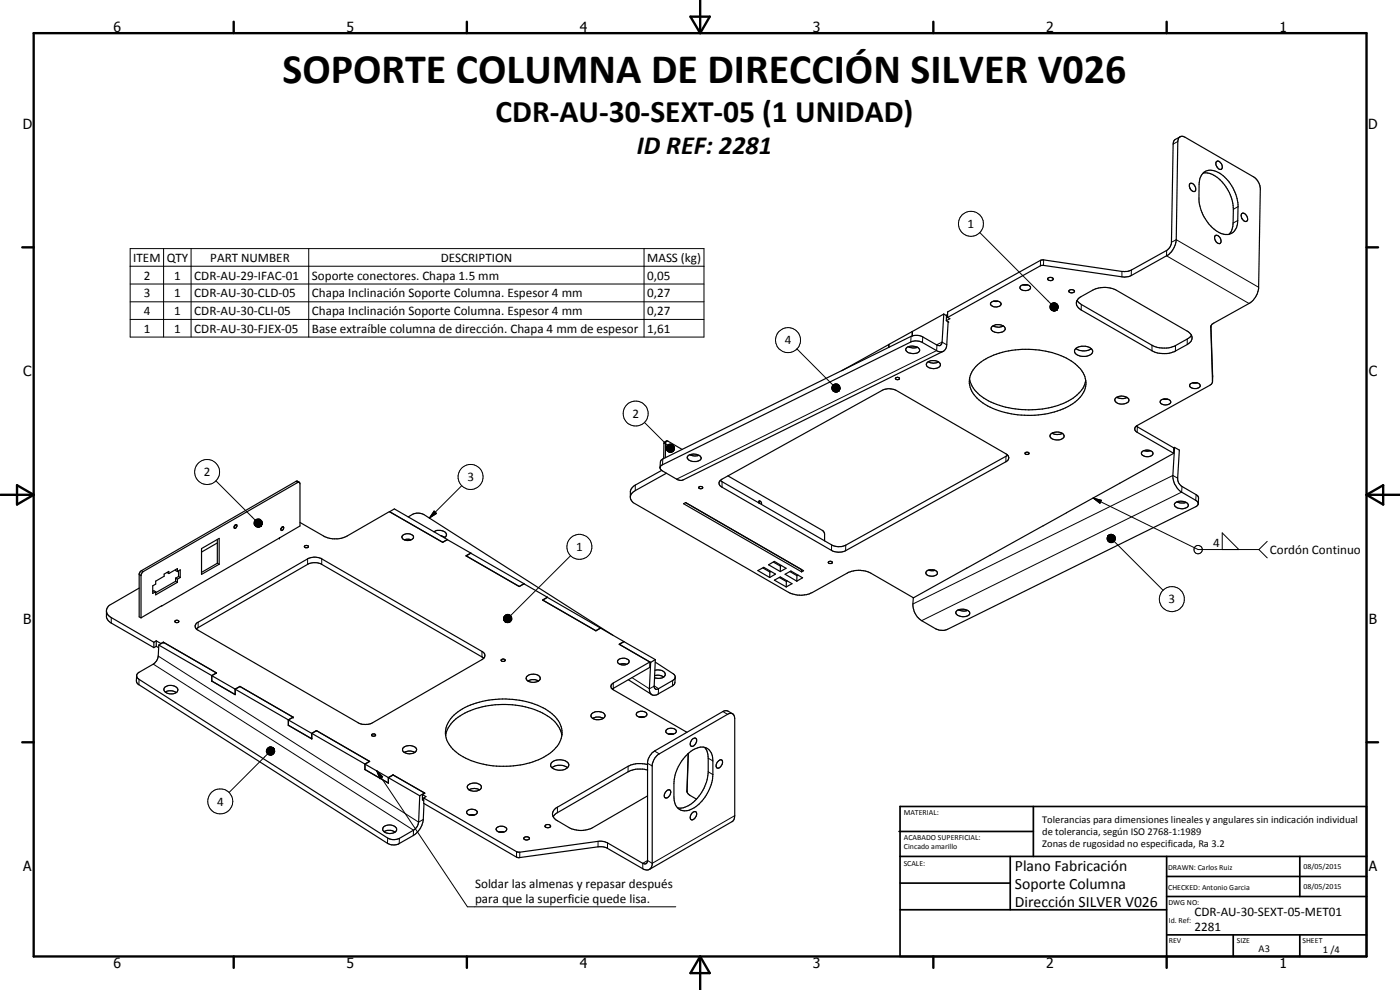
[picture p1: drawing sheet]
<svg xmlns="http://www.w3.org/2000/svg" width="420mm" height="297mm" viewBox="0 0 420 297" stroke-linecap="round" stroke-linejoin="round" font-family="sans-serif">
<g fill="none" stroke="#000" stroke-width=".35">
<path d="M354.1 41.1l-.5 .5-.1 .9-.5 29.4a6.3 6.3 0 0 1-2.9 4.9l-10.6 5.9-2 .4-25.1-3.4-28 15.5M354.1 41.1l-1.6 .9-.4 1.2-.5 29.5a3 3 0 0 1-1.5 2.4l-10.6 5.9a4.7 4.7 0 0 1-2.8 .4l-23.5-3.4-.9 .1-27.9 15.5v1.6M354.1 41.1l.8-.2 .8 .3 20.5 11.8a4.5 4.5 0 0 1 2 3.7l-.5 29.5a6.1 6.1 0 0 1-2.8 4.9l-10.6 5.8-.8 .8 .4 16.7a1.37 1.37 0 0 1-.9 1.3l-22 12.1M357.1 55.1a1.47 1.47 0 0 1 1.5 .7 1.47 1.47 0 0 1 0 1.6 1.64 1.64 0 0 1-1.5-2.3zM357.2 56.6v.1M361 51.9a6.4 6.4 0 0 1 5.7 2.6 12.7 12.7 0 0 1 3.5 8.3l-.2 5.1-.4 1.4-.7 1M361.3 51.7a4.9 4.9 0 0 1 6.2 1.4 12.8 12.8 0 0 1 4 8.9v4.2a3.6 3.6 0 0 1-4.3 4.1 11.8 11.8 0 0 1-7.4-10.9l.3-5.7 .6-1.3zM365.1 49.9l.6 .8 .5 .1a.98 .98 0 0 0 .7-.7 .98 .98 0 0 0-.3-1 .9 .9 0 0 0-.8-.7 .9 .9 0 0 0-.9 .4l.3 1.2M364.7 70.7a1.4 1.4 0 0 1 1.5 .7 1.4 1.4 0 0 1-.2 1.7 1.75 1.75 0 0 1-1.3-2.4zM364.8 72.2v.1M372.7 65.5l.6 .8 .4 .2a.85 .85 0 0 0 .8-.6 .85 .85 0 0 0-.2-.9 1.05 1.05 0 0 0-1.7-.8l.2 1.5M273.8 99.5l-7 3.8v.9"/>
<path d="M273.8 99.5h.1M283.2 94.2l-9.4 5.2v1.4v-1.3M283.2 94.2l-.5 8.5a.98 .98 0 0 1-.4 .9 .98 .98 0 0 1-1.1-.1l-4.3-2.4a4.1 4.1 0 0 0-3.5-.2l-74.5 36.8-.7 .7-.1 1.9M283.2 94.2l.8 .5M284 96.2l.7 .4-.1 .1M284.4 94.4l-.4 .2v1.6M284.4 95.2l.7 .4-1.1 .6M284.6 96.5l-.5 7a1.89 1.89 0 0 1-.9 1.9 1.89 1.89 0 0 1-2.1-.2l-4.3-2.4a3.9 3.9 0 0 0-3.5-.2l-74.5 36.8a.92 .92 0 0 0-.7 .8 .92 .92 0 0 0 .5 .9M297.7 98a2.62 2.62 0 0 1 4 .7 2.54 2.54 0 0 1-4.2 0zM298 97.7a3.4 3.4 0 0 0 3.1 .1M298.2 90.3l1.3 .1M298.3 90.3l-.7 .3a.92 .92 0 0 0 0 1.2 .92 .92 0 0 0 1.1 .3 1.36 1.36 0 0 0 1.7-1.1l-.9-.6"/>
<path d="M298.3 90.3l1.2 .1M306.4 85.7a2.17 2.17 0 0 1 2.9 .4 1.58 1.58 0 0 1-2.4 1 .76 .76 0 0 1-.7-.5 .76 .76 0 0 1 .2-.9zM307 85.5h1.4M314.4 83.6a.94 .94 0 0 1 1.6 .2 .94 .94 0 0 1-1.6-.2zM320.9 87.1a.96 .96 0 0 1 1.5 .4 .94 .94 0 0 1-1.6-.3zM323.2 90.1l1.3 1.3 21.2 12.2a8.3 8.3 0 0 0 6.7 .3l4.2-2.4 1-.9M323.5 89.7l4.5-2.7a7.8 7.8 0 0 1 7.1 .1l21.2 12.3a2.12 2.12 0 0 1 1.5 2 2.12 2.12 0 0 1-1.5 2l-3.5 1.9a7.8 7.8 0 0 1-7.1-.1l-21.2-12.2a2.05 2.05 0 0 1-1-3.3zM363.4 97.8l.5 16.7M266.7 103.4v.8M266.7 103.4h.1M266.7 103.4l-14.1 7.9M268.7 113.5a.65 .65 0 0 1 .7-.3 .65 .65 0 0 1 .5 .5l-.6 .2z"/>
<path d="M272.1 104.4a2.88 2.88 0 0 1 3.9 .5 1.92 1.92 0 0 1-2.8 1.1 1.08 1.08 0 0 1-1.1-.5 1.08 1.08 0 0 1 0-1.1zM272.6 104.1l1.2 .3 1.6-.2M278.3 108.8a2.75 2.75 0 0 1 3.9 .5 2.06 2.06 0 0 1-3 1.1 1.02 1.02 0 0 1-1.1-.5 1.02 1.02 0 0 1 .2-1.1zM278.6 108.5a3.2 3.2 0 0 0 3.1 .1M283.1 105.4l-78 38.6-.9 .1-.8-.2-4.8-2.8M291 113.6a9.2 9.2 0 0 0 5.6 6.7 28.3 28.3 0 0 0 24.1 0 8.9 8.9 0 0 0 5.1-6.1M292.9 110a20.4 20.4 0 0 1 13.8-5.2 23.7 23.7 0 0 1 16.6 4.9 6.4 6.4 0 0 1-.1 10.5 23.4 23.4 0 0 1-16.7 4.3 19.8 19.8 0 0 1-14.2-6.1 6.2 6.2 0 0 1 .6-8.4zM322.7 104.7a3.9 3.9 0 0 1 4.9 0 1.2 1.2 0 0 1 .2 1.3 1.2 1.2 0 0 1-1.1 .7 3.3 3.3 0 0 1-4.2-1.1zM322.9 104.5a4 4 0 0 0 4.6 .1M334.8 119.4a2.82 2.82 0 0 1 4 .5 2.03 2.03 0 0 1-2.7 1.3 1.19 1.19 0 0 1-1.2-.5 1.19 1.19 0 0 1-.1-1.3zM335.1 119.2a3.3 3.3 0 0 0 3.1 .1M349.1 119.8h1.3"/>
<path d="M357.2 115.3a1.84 1.84 0 0 1 3 .6 1.98 1.98 0 0 1-3.2-.1zM358 114.9h1.3M199.9 132.4l-.2 4.9M199.9 132.4h.6l4.3 2.5M200 132.3l-.7 .7-.1 4.6M206.3 136.9a2.8 2.8 0 0 1 4.1 .4 1.33 1.33 0 0 1-1.4 1.2h-1.1a1.46 1.46 0 0 1-1.6-1.6zM207.3 136.4h-.2a3.2 3.2 0 0 0 2.7 .2M302.3 136.5a1.16 1.16 0 0 1 .4 1.2 1.16 1.16 0 0 1-.8 .9l-48.1 26.6a4.7 4.7 0 0 1-4.3-.1l-32.8-18.9a1.18 1.18 0 0 1-.5-2.1M302.3 136.5l-33.3-19.4a4.5 4.5 0 0 0-4.3 0l-48.5 27M302.4 136.5l-48.6 27.1a5 5 0 0 1-4.2-.1l-33.4-19.4M307.7 135.8a.56 .56 0 0 1 .7-.2 .56 .56 0 0 1 .3 .7 .61 .61 0 0 1-.7 .1 .61 .61 0 0 1-.3-.6zM315.2 130.3a2.79 2.79 0 0 1 4.2 .4 1.46 1.46 0 0 1-1.7 1.3 1.84 1.84 0 0 1-2.5-1.4z"/>
<path d="M315.7 130a3.3 3.3 0 0 0 3.1 0M341 127.8l11.2 6.6M341 127.8a1.04 1.04 0 0 0-.4 1.1 1.04 1.04 0 0 0 .7 .8l10.9 6.3M342.6 135.7a2.18 2.18 0 0 1 3.4 .3 1.99 1.99 0 0 1-3.5 .1zM343.3 135.2l.9 .2 1.1-.1M348.3 120.2a2.05 2.05 0 0 1 3.1 .4 1.88 1.88 0 0 1-3.2 .1zM352.2 134.4v1.6M352.2 136l-9.1 5.1M352.5 134.2l-.5 8.5a5.9 5.9 0 0 0 2.6 5l4.2 2.4a.98 .98 0 0 1 .8 .9 .98 .98 0 0 1-.7 1l-74.5 36.8a4.2 4.2 0 0 1-3.6-.1l-4.2-2.5a6.4 6.4 0 0 1-2.5-6.9M352.5 134.2l1.4 .8-.5 8.5a2.75 2.75 0 0 0 1.3 2.5l4.8 2.9 .2 .4-.1 1.8M352.5 134.2l-.3 .2M70.6 157.6l.2-.2a.56 .56 0 0 1 .2 .7 .56 .56 0 0 1-.7 .3z"/>
<path d="M70.6 157.5l-.3 .6M84.6 158.2l.3-.2a.56 .56 0 0 1 .1 .8 .56 .56 0 0 1-.7 .2zM84.6 158.2l-.3 .5M89.8 144.7l-.6-.3h-.4l-46.6 27-.4 .8v12.9l.5 .3M116.9 153.5l-12.7 7.3a7.5 7.5 0 0 1-7.1 0l-7.1-4M116.9 153.5l16 9.2 1.4-.8M116.9 153.5l1.5-.8 15.9 9.2M116.9 153.5l15.9 9.2 1.5-.8M122.5 155.1l1.3-.8a3.7 3.7 0 0 1 3.5 .1l56.5 36.1M130.2 159.6a2.6 2.6 0 0 1 3.8 .8l-.2 .6-.5 .3M198.6 141.1l-7.9 4.4a2.79 2.79 0 0 0-1.5 2l.1 2.2 .8 1.1 46.5 26.9a7.9 7.9 0 0 0 7.1 .1l10.6-5.9a7.7 7.7 0 0 1 7.1 .1l12.7 7.4 16-8.9M200 142l-9.3 5.2-1.2 1-.3 .9"/>
<path d="M205.7 150.8l35.5 20.4-.6 .4M205.8 150.8l-.7 .3 35.5 20.5M209.8 146.1l.6-.1 .5 .2a.55 .55 0 0 1-.6 .4 .55 .55 0 0 1-.5-.5zM218.5 142.8l28.3 16.3 .6 .9 .1 2.3M227.7 150.7v.2M227.7 150.7v-.2a.61 .61 0 0 1 .8 .1 .61 .61 0 0 1 0 .7M227.7 150.7l.3 .3M313.1 157.7l-16 8.9M320.1 153.8l-7.1 4M343.1 141.1l-23 12.7M352.5 151a2.91 2.91 0 0 1 4.1 .5 2.08 2.08 0 0 1-2.8 1 1.19 1.19 0 0 1-1.3-1.5zM353.2 150.6l1.2 .3 1.6-.2"/>
<path d="M41.8 176.4l-9.3 5.5-.5 1.1v2.2l.3 .8 .8 .7 13.1 7.6M45.8 177.5l.4-.3 .5 .3M50.2 171.7l.5 .4M50.7 172.1v-.7l-1.4 .9v.6l-2.6 1.5v.9l-.9 .5v2.3l.9-.6M52.7 170.9v.3l.5 .3M52.7 173.5v.9M52.7 174.4l-6 3.4M52.7 174.4l.5 .3M52.7 173.5l.5 .3M53.2 171.5l.9-.5v2.3M53.2 171.5v-.9l-2.5 1.5M53.2 173.8v.9"/>
<path d="M53.2 174.7l-6.5 3.8v-1M53.6 171.3v1.7M53.6 173l.5 .3M53.6 173l-.9 .5M54.1 173.3l-.9 .5M60.5 164.6l5.3-3.1v7.8l-5.3 3zM65.2 162.9l-4.7 2.8M65.2 161.8v7.2M65.2 169l.6 .3M65.2 169l-4.7 2.7M83.9 161.4l6.1-3.6v-12.6l-.1-.5-.6 .1-46.5 26.8-.5 .9v12.9M83.9 161.3l-41.6 24.1"/>
<path d="M91.5 163.7h.9l.2 .4-.4 .2h-.5l-.4-.2zM120.8 160.7a2.06 2.06 0 0 1 3.3 .5 1.99 1.99 0 0 1-3.5-.1zM121.4 162l.5-.2 1.5 .2M122.5 161.8l.5 .3M132.3 160.7l1.2 .5M134.3 161.9l23 13.2M134.3 161.9h.1M141.3 165.9l-1.4 .9 16 9.2M141.3 165.9v.1M141.3 166l-1.4 .8M157.3 175.2l-1.4 .8M157.3 175.2l7 4"/>
<path d="M157.3 175.1v.1M157.3 175.1l-1.5 .9M164.3 179.2l-1.5 .8 16 9.3 1.4-.8-1.4 .7-15.9-9.2 1.4-.8M164.3 179.2h.1M164.3 179.2l22.9 13.3M227.4 171.2l1.8-1 3.5 2.1-1.7 1zM228.9 170.4l2.1 1.2M230.7 169.5l1.7-1.1 3.5 2.1-1.7 1zM231 171.6v1.7M231.3 171.4l-.3 .2M232.1 168.7l2.1 1.1M232.4 174.1l1.8-1 3.5 2-1.7 1z"/>
<path d="M233.9 173.3l2.1 1.2M234.2 169.8v1.7M234.5 169.7l-.3 .1M235.6 172.3l1.8-1 3.5 2.1-1.8 1zM236 174.5v1.6M236.3 174.3l-.3 .2M237.1 171.5l2.1 1.2M239.2 172.7l-.1 1.7M239.5 172.5l-.3 .2M240.6 170.9v.7M248.7 168.6a.63 .63 0 0 1 .6-.2 .63 .63 0 0 1 .5 .5l-.9 .2-.3-.3zM278.1 171.4a2.33 2.33 0 0 1 3.2 .3 1.6 1.6 0 0 1-2.4 1.1l-.9-.5-.1-.6z"/>
<path d="M278.7 171.1l.8 .1 1.1-.1M297.1 166.6l-7 3.9M32 183.4l.2 .9 .9 .8 13.1 7.6M46.2 192.7v1.6M46.9 192.3l-.7 .4M46.9 192.3l1.4 .8M46.9 193.9l.7 .4M46.9 193.9l-.7 .4M46.9 192.3v1.6M47.7 193.5l45.8 26.5M47.7 193.5l-.2 3.3a3.2 3.2 0 0 1-1.5 2.5l-4.3 2.4a1.13 1.13 0 0 0-.7 1.1 1.13 1.13 0 0 0 .7 1l74.7 47.7a3.8 3.8 0 0 0 3.5 0l4.2-2.4a3.2 3.2 0 0 0 1.5-2.4l.4-7.9M48.3 193.1l.7-.4 16 9.2"/>
<path d="M48.3 193.1h.1M49.1 192.7l-1.4 .8M52.5 186.3a.6 .6 0 0 1 .7-.2 .6 .6 0 0 1 .4 .5 .6 .6 0 0 1-.6 .3 .6 .6 0 0 1-.5-.6zM58.9 188.7l33.4-19.4a4.5 4.5 0 0 1 4.3 0l48.6 28.2M59 187l33.3-19.3a4.5 4.5 0 0 1 4.3 0l48 27.8a1.29 1.29 0 0 1 .9 1.2 1.29 1.29 0 0 1-.9 1.2l-32.8 19a4.8 4.8 0 0 1-4.3 0l-48-27.8a1.24 1.24 0 0 1-.5-2.1zM150.4 197.9a.65 .65 0 0 1 1.1 .3 .62 .62 0 0 1-.6 .3 .62 .62 0 0 1-.5-.6zM185.6 197.9a2.27 2.27 0 0 1 3.2 .5 1.92 1.92 0 0 1-3.3 .6l-.2-.5zM186 199.3l.9-.2 1.2 .2M187.2 192.5l-1.4 .8 9.2 5.3M187.2 192.5h.1M195 198.6l-10.9 6.3a1.08 1.08 0 0 0-.8 1.1 1.08 1.08 0 0 0 .8 1l22.1 12.8M195 198.6v1.6l-11.2 6.6"/>
<path d="M195.3 198.8l-.4 7.9a1.58 1.58 0 0 0 .7 1.8 1.58 1.58 0 0 0 2-.3l4.5-2.6 .4-.6 .1-1.8M196.7 197.9l-.4 8a.78 .78 0 0 0 .4 .9 .78 .78 0 0 0 .9-.2l4.3-2.4a1.11 1.11 0 0 0 .7-1.1 1.11 1.11 0 0 0-.7-1l-5.2-3.4M196.7 197.9l-9.4-5.4-1.4 .8 9.4 5.5M196.7 197.9l-1.4 .9M287.1 183.3a2.78 2.78 0 0 1 3.9 .6 2.16 2.16 0 0 1-3.1 .9 .96 .96 0 0 1-.9-.5 .96 .96 0 0 1 .1-1zM287.6 183l.3 .1a3.6 3.6 0 0 0 2.5 0M41 202.7l-.1 1.6 .5 1 74.9 47.7a3.8 3.8 0 0 0 3.5 .1l4.2-2.4a6.4 6.4 0 0 0 3-4.8l.2-4.8M49.4 206.3a2.48 2.48 0 0 1 4 .7 2.31 2.31 0 0 1-3.7 .7l-.5-.6zM49.6 207.6a3 3 0 0 1 3.3 .2M63.5 204.3l7.1 4.1M63.5 204.3h.1M63.6 204.3l7 4.1"/>
<path d="M65 201.9l-1.4 .8-.1 1.6M65 201.9h.1M70.6 208.4h.1M72 206l16 9.2M72 206l-1.4 .8v1.6M86.5 217.6l7.1 4.1-.1-1.7M86.5 217.6h.1M88 215.2l-1.4 .8v1.6l6.9 4.1M88 215.2l-1.5 .8v1.6M94.9 219.2l16 9.3-1.4 .8M94.9 219.2l-1.4 .8M94.9 219.2h.1"/>
<path d="M135.8 215.1a22.2 22.2 0 0 1 17.1-5.3 21 21 0 0 1 13.8 5.4 6.6 6.6 0 0 1-.9 10.2 23.8 23.8 0 0 1-17.8 4.4 19.4 19.4 0 0 1-12.6-5.6 6.4 6.4 0 0 1 .4-9.1zM158.1 202.9a2.83 2.83 0 0 1 4 .3 1.25 1.25 0 0 1-1.5 1.5 2.14 2.14 0 0 1-2.7-1.1zM158.4 204.3a3.1 3.1 0 0 1 3.2 0M177.6 214.2a2.67 2.67 0 0 1 4 .5 2.26 2.26 0 0 1-3.2 1.1l-.6-.3a.83 .83 0 0 1-.2-1.3zM177.9 215.6a3.1 3.1 0 0 1 3.1 0M188.6 204l7 4.4M191.2 213.8a1.8 1.8 0 0 1 2.9 .6 1.84 1.84 0 0 1-3.1-.1zM191.8 215.1h1.5M196.5 202.7a3.1 3.1 0 0 1 2.7 .4M196.5 201.1a2.51 2.51 0 0 1 3.2 1.2 2.1 2.1 0 0 1-2.9 1.2l-.4-.2M200.1 218.9a1.75 1.75 0 0 1 2.9 .6 1.83 1.83 0 0 1-3.2-.1zM219.9 214.2l-1.7-.9-1 .1-20.8 11.9a4.9 4.9 0 0 0-2.1 3.4v29.5a.89 .89 0 0 1-.4 .9 .89 .89 0 0 1-1-.1l-10.6-6.1-1.7-.5-24.6 3.3-.8-.1-28-16.2"/>
<path d="M219.9 214.2h-1.3l-20.7 12a4.5 4.5 0 0 0-2.2 3.3v29.9a1.69 1.69 0 0 1-1 1.5 1.69 1.69 0 0 1-1.8-.3l-10.9-6.2-1.4-.4-25.2 3.3-28.2-16.3v-1.6M219.9 214.2l.3 .3 .3 1.1v29.1l-.3 1.3-.5 .5-24.8 14.4M93.5 221.7h.1M93.6 220l32.4 18.8M93.6 220l1.4-.8 15.9 9.2M109.5 230.9l7.1 4M109.5 230.9h.1M109.5 230.9l7 4M110.9 228.4l-1.4 .8v1.7M110.9 228.4v.1M111.6 220.4l.2-.2 .9 .2a.55 .55 0 0 1-.6 .5 .55 .55 0 0 1-.5-.5zM116.6 234.9h-.1"/>
<path d="M116.6 234.9v-1.6l1.4-.8 9.4 5.4M117.9 232.5l-1.4 .8v1.6M117.9 232.5l9.6 5.5-.7 .4M117.9 232.5h.1M121 224.4a2.64 2.64 0 0 1 4 .5 2.46 2.46 0 0 1-3.7 .8l-.5-.5zM121.3 225.8l.3-.2a3.2 3.2 0 0 1 2.9 .2M126.8 238.4l1 .6-.6 .4M126.8 238.4v1.6l.4 .2M127.4 237.9l-1.4 .9M127.4 237.9v.1M133.8 220.6a10.1 10.1 0 0 1 6.5-7 26.8 26.8 0 0 1 24.7 1.6 8.7 8.7 0 0 1 3.6 5.4M140.4 235.6a2.67 2.67 0 0 1 4.1 .5 2.18 2.18 0 0 1-2.9 1.2 1.11 1.11 0 0 1-1.1-.5 1.11 1.11 0 0 1-.1-1.2z"/>
<path d="M140.7 237a3.4 3.4 0 0 1 3.2 0M165.6 228.8a3.7 3.7 0 0 1 5.1 .5 1.99 1.99 0 0 1-2.4 1.8 2.75 2.75 0 0 1-3-1.4zM165.6 230.3a4.1 4.1 0 0 1 4.7 0M194.3 229.4a7.9 7.9 0 0 0-5.8 .5l-21.2 12.3a2.13 2.13 0 0 0-1.5 2 2.13 2.13 0 0 0 1.5 2.1l3.5 2a7.8 7.8 0 0 0 7.1 0l16.4-9.5M194.3 231.1a7.6 7.6 0 0 0-5.8 .5l-21.5 12.4-1 1M199.8 237.5l.4-.3a.78 .78 0 0 1 1.1 .1 .78 .78 0 0 1-.2 1.1 1.05 1.05 0 0 1-1.7 .8v-.9zM200.6 220.3h1.5M205.9 226.7a5.9 5.9 0 0 1 6.1-2.3 3.9 3.9 0 0 1 1.9 3.9v4.1a12.2 12.2 0 0 1-7.5 10.8 3.5 3.5 0 0 1-4.1-4.1 16 16 0 0 1 1-8.4l1.3-2.4zM206.5 226.1l-.3 11.5 .8 1 2 1.2M206.6 226.1l-.4 11.6M207.6 222a.8 .8 0 0 1 .7-.6 .8 .8 0 0 1 .8 .5 1.59 1.59 0 0 1-1.8 1.9l-.1-.2a1.57 1.57 0 0 1 .4-1.6zM211.5 224.2l.6 1 .4 1.3a25.5 25.5 0 0 1-.2 6.8 13.2 13.2 0 0 1-5.3 8.2 4.6 4.6 0 0 1-3.6 .9"/>
<path d="M215.4 228.5a.73 .73 0 0 1 .8-.6 .73 .73 0 0 1 .7 .7 1.43 1.43 0 0 1-1.8 1.7 1.49 1.49 0 0 1 .3-1.8zM115.1 248.2a2.66 2.66 0 0 1 3.9 .5 1.91 1.91 0 0 1-2.7 1.3 1.25 1.25 0 0 1-1.2-1.8zM115.3 249.6a2.98 2.98 0 0 1 3.3 .1M140.2 243.4a2.04 2.04 0 0 1 3 .2 1.81 1.81 0 0 1-3.2 .1zM140.9 244.5h1.5M149 248.5a2.04 2.04 0 0 1 3.1 .3 1.79 1.79 0 0 1-1.6 1 1.79 1.79 0 0 1-1.6-1zM149.7 249.6h1.5M157.2 251.4a.94 .94 0 0 1 1.7 .3 .94 .94 0 0 1-1.7-.3zM163.6 247.6a.87 .87 0 0 1 1-.3 .87 .87 0 0 1 .6 .7 .93 .93 0 0 1-1.6-.2zM207.6 244.1a.8 .8 0 0 1 .7-.6 .8 .8 0 0 1 .8 .5 1.77 1.77 0 0 1-1.6 2l-.4-.7z"/>
</g>
<g fill="none" stroke="#000" stroke-width=".3">
<path d="M353.5 42.5l-1.4 .7M39.1 74.6h172.2v26.5h-172.2zM39.1 79.9h172.2M49.1 74.6v26.5M57.4 74.6v26.5M92.7 74.6v26.5M193.3 74.6v26.5M294 69.8l21.4 21.4M312.3 78.1l-.1 1.7M313.2 78v1.6M350.1 75.1v1.7l24.8 14.3M351.6 72.7l1.4-.8 24.7 14.3"/>
<path d="M371.5 66.2l-1.4 .7M371.5 62l-1.3 .8M39.1 85.2h172.2M39.1 90.6h172.2M39.1 95.8h172.2M315.1 92l2.1 1-2.1-.7zM315.1 91.8l2.1 1.2-2.1-1zM315.1 92.3l2.1 .7-2-.4zM315.2 92.6l2 .4-1.9-.2zM315.2 91.5l2 1.5-2.1-1.2zM315.3 92.8l1.9 .2h-1.7zM315.4 91.3l1.8 1.7-2-1.5z"/>
<path d="M315.5 93h1.7l-1.5 .2zM315.5 91.1l.3-.1 1.4 2zM315.5 91.1l1.7 1.9-1.8-1.7zM315.7 93.2l1.5-.2zM315.8 91l.2-.2 1.2 2.2zM316 93.3l1.2-.3zM316 90.8h.3l.9 2.2zM316.2 93.3l1-.3zM316.3 90.8h.3l.6 2.2zM316.5 93.3l.7-.3zM316.6 90.8l.2 .1 .4 2.1zM316.8 93.3l.4-.3z"/>
<path d="M316.8 90.9l.3 .2 .1 1.9zM317.1 91.1l.2 .1-.1 1.8zM317.2 93l-.2 .1zM317.3 91.2l-.1 1.8zM317.4 91.4l.1 .3-.3 1.3zM317.5 92.5l-.3 .5zM317.5 91.7l-.3 1.3zM317.6 92.2l-.4 .8zM317.6 92l-.4 1zM324.5 91.4v1.6M336.7 81.4v1.7M339.5 81v1.7"/>
<path d="M363.4 98.1v.1M239.2 104.7l10.8 10.8M249.6 116.1l2.1 1.2-2.1-.9zM249.6 116.4l2.1 .9-2.1-.7zM249.6 116.6l2.1 .7-2-.4zM249.7 116.9l2 .4-1.9-.2zM249.8 115.9l1.9 1.4-2.1-1.2zM249.8 117.1l1.9 .2h-1.7zM249.9 115.6l.2-.2 1.6 1.9zM249.9 115.6l1.8 1.7-1.9-1.4zM250 117.3h1.7zM250.1 115.4l.2-.1 1.4 2z"/>
<path d="M250.3 117.5l1.4-.2-1.2 .3zM250.3 115.3l.3-.1 1.1 2.1zM250.5 117.6l1.2-.3zM250.6 115.2l.2-.1 .9 2.2zM250.8 117.6l.9-.3zM250.8 115.1l.3 .1 .6 2.1zM251 117.6l.7-.3zM251.1 115.2h.3l.3 2.1zM251.3 117.6l.4-.3zM251.4 115.2l.2 .2 .1 1.9zM251.5 117.5l.2-.2zM251.6 115.4l.2 .2-.1 1.7z"/>
<path d="M251.8 115.6l.2 .2-.3 1.5zM252 115.8l-.3 1.5zM252 116.8l-.3 .5zM252 116l.1 .3-.4 1zM252.1 116.6l-.4 .7zM252.1 116.3l-.4 1zM273.4 100.9l-.1 1.7M276.9 101.1l-.1 1.7M281.1 103.5l1.6-.8 1.4 .8M281.2 103.5l-.1 1.7-78 38.6M345.7 103.6v1.6M352.8 103.7v1.6"/>
<path d="M356.3 101.7v1.7M363.9 112.8v1.6M193.4 126.7l6.9 6.9M198.9 137.7l-.1 1.7M199.8 132.8l-.5 .3M199.9 134.2l2.1 1.2-2.1-1zM199.9 134.4l2.1 1-2.1-.7zM199.9 134.7l2.1 .7-2-.4zM200 135l2 .4-1.9-.2zM200.1 133.9l1.9 1.5-2.1-1.2zM200.1 135.2l1.9 .2h-1.7zM200.2 133.7l1.8 1.7-1.9-1.5z"/>
<path d="M200.3 135.4h1.7l-1.4 .2zM200.4 133.5l.2-.2 1.4 2.1zM200.4 133.5l1.6 1.9-1.8-1.7zM200.6 135.6l1.4-.2-1.2 .3zM200.6 133.3h.3l1.1 2.1zM200.8 135.7l1.2-.3zM200.9 133.3l.2-.1 .9 2.2zM201.1 135.7l.9-.3zM201.1 133.2h.3l.6 2.2zM201.3 135.7l.7-.3zM201.4 133.2l.2 .1 .4 2.1zM201.6 135.6l.4-.2z"/>
<path d="M201.6 133.3l.3 .2 .1 1.9zM201.8 135.5l.2-.1zM201.9 133.5l.2 .1-.1 1.8zM202.1 133.6l.2 .3-.3 1.5zM202.3 133.9l-.3 1.5zM202.3 134.9l-.3 .5zM202.3 134.1l-.3 1.3zM202.4 134.6l-.4 .8zM202.4 134.4l-.4 1zM301.9 136.9v1.7M341.3 128.1v1.6M64.8 144.3l11.8 11.8"/>
<path d="M76.2 156.9l2.1 .9-2.1-.6zM76.2 157.2l2.1 .6-2-.4zM76.3 156.6l2 1.2-2.1-.9zM76.3 157.4l2 .4-1.8-.2zM76.4 156.4l1.9 1.4-2-1.2zM76.5 156.2l.2-.2 1.6 1.8zM76.5 156.2l1.8 1.6-1.9-1.4zM76.5 157.6l1.8 .2-1.6 .1zM76.7 157.9l1.6-.1-1.4 .2zM76.7 156l.2-.2 1.4 2zM76.9 158l1.4-.2zM76.9 155.8l.3-.1 1.1 2.1z"/>
<path d="M77.1 158.1l1.2-.3zM77.2 155.7h.2l.9 2.1zM77.4 158.2l.9-.4zM77.4 155.7h.3l.6 2.1zM77.6 158.2l.7-.4zM77.7 155.7l.3 .1 .3 2zM77.9 158.1l.4-.3zM78 155.8l.2 .1 .1 1.9zM78.1 158l.2-.2zM78.2 155.9l.2 .2-.1 1.7zM78.4 156.1l.2 .2-.3 1.5zM78.6 156.3l.1 .3-.4 1.2z"/>
<path d="M78.6 157.4l-.3 .4zM78.7 157.1l-.4 .7zM78.7 156.6l-.4 1.2zM78.7 156.8l-.4 1zM88.8 144.4l.5 .4M130.3 153.3l.7 .8-2.1 1.3zM138.6 145.7l-9.7 9.7M190.7 145.5v1.7M216.7 144.5v1.7M328.1 149.4l2.4 .7-.4 .9zM328.1 149.4l31.5 15.5h18.2M353.4 143.5l-1.4-.8-78 38.5"/>
<path d="M354.7 146l-.1 1.7-78 38.5M359 148.4l-.2 1.7M41.8 172.4l.5 .3M42.5 171.2l.5 .3M92.3 167.7v1.6M96.6 167.7v1.6M171.2 166.8l-18 17.9M249.6 163.5l-.1 1.6M253.8 163.6v1.6M332.4 160.9l.2-.2-.3 .5zM332.6 160.7l-.3 .7zM332.6 160.7l-.3 1z"/>
<path d="M332.6 160.7l-.3 1.3zM332.6 160.7l-.2 1.5-.1-.2zM332.6 160.7v1.7zM332.6 160.7l.2 1.9-.2-.2zM332.6 160.7l.4 2-.2-.1zM332.6 160.7l.7 2.1-.3-.1zM332.6 160.7l.9 2.1h-.2zM332.6 160.7l1.2 2.1h-.3zM332.6 160.7l1.5 2-.3 .1zM332.6 160.7l1.7 1.9-.2 .1zM332.6 160.7l1.9 1.6-.2 .3zM332.6 160.7l2 1.4-.1 .2z"/>
<path d="M332.6 160.7l2.1 1.2-.1 .2zM332.6 160.7l2.2 .9-.1 .3zM332.6 160.7l2.1 .6 .1 .3zM332.6 160.7l2.1 .4v.2zM332.6 160.7l1.9 .1 .2 .3zM332.6 160.7h1.7l.2 .1zM332.6 160.7l1.5-.2 .2 .2zM332.6 160.7l1.5-.2zM332.6 160.7l1.3-.3zM332.6 160.7l1-.4zM332.6 160.7l.7-.4zM332.6 160.7l.2-.2z"/>
<path d="M332.8 160.5l.3-.1-.5 .3zM334.4 162.5l14.7 14.6M366.8 164.9v-5l5 5M377.8 164.9l2.5 2.5M380.3 162.4l-2.5 2.5M33.4 185.3v1.6M46 199.3l78.1 49.8-.1 1.6M47.5 196.8l78.1 49.9 1.4-.8M59.5 186.7v1.6M144.6 195.5v1.6M151.1 185.5l.4 1zM151.2 185.2l.3 1.3z"/>
<path d="M151.2 185.8l.3 .7zM151.2 186l.3 .5zM151.3 185l.2-.2v1.7zM151.3 185l.2 1.5-.3-1.3zM151.3 186.3l.2 .2zM151.5 186.5l.5 .3zM151.5 186.5l.7 .3zM151.5 186.5l1 .3zM151.5 186.5l1.2 .3zM151.5 186.5l1.5 .2zM151.5 186.5h1.7l-.2 .2zM151.5 186.5l1.9-.2-.2 .2z"/>
<path d="M151.5 186.5l2-.4-.1 .2zM151.5 186.5l2.1-.7-.1 .3zM151.5 186.5l2.1-1v.3zM151.5 186.5l2.1-1.2v.2zM151.5 186.5l2-1.5 .1 .3zM151.5 186.5l1.9-1.7 .1 .2zM151.7 184.6l.2-.2-.4 2.1zM151.7 184.6l-.2 1.9v-1.7zM151.9 184.4h.2l-.6 2.1zM152.1 184.4l.3-.1-.9 2.2zM152.4 184.3l.3 .1-1.2 2.1zM152.7 184.4h.2l-1.4 2.1z"/>
<path d="M152.9 184.4l.3 .2-1.7 1.9zM153.2 184.6l.2 .2-1.9 1.7zM41.7 203.8v1.6M184.1 204.9v1.6M189.7 203.3l5.2 3.4 1.4-.8M196.3 205.8l1.3 .8v1.6M201.9 204.2l-.1 1.6M216.9 213.5l1.4 .8M79.9 225.4l2.2-.9-2.1 1.2zM80 225.1l2.1-.6-2.2 .9zM80 225.7l2.1-1.2-2 1.4zM80 224.9l2.1-.4-2.1 .6z"/>
<path d="M80.1 225.9l2-1.4-1.9 1.6zM80.2 224.7l1.9-.2-2.1 .4zM80.2 226.1l1.9-1.6-1.7 1.9zM80.3 226.2l-11.6 11.6M80.3 224.5l.2-.2 1.6 .2zM80.3 224.5h1.8l-1.9 .2zM80.5 224.3l.3-.1 1.3 .3zM80.8 224.2l1.3 .3zM81.1 224.1l1 .4zM81.4 224.2l.7 .3zM81.6 224.2l.5 .3zM82.1 224.5l-1.5 2-.2-.1z"/>
<path d="M82.1 224.5l-1.2 2.1-.3-.1zM82.1 224.5l-1 2.1h-.2zM82.1 224.5l-.7 2.1h-.3zM82.1 224.5l-.4 2-.3 .1zM82.1 224.5l-.2 1.9-.2 .1zM82.1 224.5v1.7l-.2 .2zM82.1 224.5v1.7zM82.1 224.5l.3 1.2-.2 .3zM82.1 224.5l.3 1.2zM82.1 224.5l.4 1zM82.1 224.5l.3 .7zM82.1 224.5l.3 .4z"/>
<path d="M82.1 224.5l.1 .2zM113.1 231.3l1.7 1.8-.8 .5zM113.1 231.3l27.2 40.8h62.5M188.5 229.9v1.7M194.3 229l1.4 .8M196.4 225.3l1.5 .9M206.2 237.4h.1M212.5 231.6l1.4 .8M212.5 227.5l1.4 .8M116.4 251.5l-.1 1.5M119.9 251.5l-.1 1.6M155 255.5v1.7"/>
<path d="M156 255.7v1.6M167.3 242.2v1.6M179.5 252.4v1.7M182.3 252.9v1.7M220.5 244.7l-24.8 14.3-1.4-.8-1.4 .8v1.6"/>
<circle cx="291.4" cy="67.1" r="3.8"/>
<circle cx="236.5" cy="102.1" r="3.7"/>
<circle cx="190.8" cy="124.1" r="3.8"/>
<circle cx="62.1" cy="141.6" r="3.7"/>
<circle cx="141.2" cy="143.1" r="3.7"/>
<circle cx="173.9" cy="164.1" r="3.8"/>
<circle cx="351.7" cy="179.8" r="3.8"/>
<circle cx="359.6" cy="164.9" r="1.27"/>
<circle cx="66.1" cy="240.5" r="3.7"/>
</g>
<g fill="#000">
<circle cx="83.9" cy="161.4" r=".18"/>
<circle cx="240.6" cy="170.9" r=".18"/>
<circle cx="49" cy="192.7" r=".18"/>
<circle cx="88" cy="215.2" r=".18"/>
</g>
<g fill="none" stroke="#000" stroke-width=".71">
<path d="M10.1 9.9h400v277.1h-400zM70.1 6.5v3.4M140.1 6.5v3.4M207.2 5h5.8l-2.9 4.9zM210.1 0v9.9M280.1 6.5v3.4M350.1 6.5v3.4M6.7 74.2h3.4M410.1 74.2h3.5M.1 148.5h10M5.1 145.6l5 2.9-5 2.9zM410.1 148.5h10"/>
<path d="M410.1 148.5l5-2.9v5.8zM6.7 222.7h3.4M410.1 222.7h3.5M70.1 287v3.4M140.1 287v3.4M210.1 287v10M210.1 287l2.9 5h-5.8zM280.1 287v3.4M350.1 287v3.4"/>
</g>
<g fill="none" stroke="#000" stroke-width=".51">
<path d="M269.8 249.5h40.3M270.1 242h140v45h-140zM270.1 257h140M303.2 257v16M310.1 242v15M350.1 257v30M390.1 257v12M270.1 265h33.1M270.1 273h80M350.1 269h60M350.1 263h60M350.1 280.5h60"/>
<path d="M370.1 280.5v6.5M390.1 280.5v6.5"/>
</g>
<g fill="#000">
<path d="M317.5 92.5l-.3 .5zM317.6 92.2l-.4 .8zM317.6 92l-.4 1zM317.5 91.7l-.3 1.3zM317.4 91.4l.1 .3-.3 1.3zM317.3 91.2l-.1 1.8zM317.1 91.1l.2 .1-.1 1.8zM316.6 90.8l.2 .1 .4 2.1zM316.3 90.8h.3l.6 2.2zM316 90.8h.3l.9 2.2zM315.8 91l.2-.2 1.2 2.2zM315.5 91.1l.3-.1 1.4 2z"/>
<path d="M315.5 91.1l1.7 1.9-1.8-1.7zM315.4 91.3l1.8 1.7-2-1.5zM315.2 91.5l2 1.5-2.1-1.2zM315.1 91.8l2.1 1.2-2.1-1zM315.1 92l2.1 1-2.1-.7zM315.1 92.3l2.1 .7-2-.4zM315.3 92.8l1.9 .2h-1.7zM315.5 93h1.7l-1.5 .2zM315.7 93.2l1.5-.2zM316 93.3l1.2-.3zM316.2 93.3l1-.3zM316.5 93.3l.7-.3z"/>
<path d="M316.8 93.3l.4-.3zM317.2 93l-.2 .1zM252 116.8l-.3 .5zM252.1 116.6l-.4 .7zM252.1 116.3l-.4 1zM252 116l.1 .3-.4 1zM252 115.8l-.3 1.5zM251.8 115.6l.2 .2-.3 1.5zM251.6 115.4l.2 .2-.1 1.7zM251.1 115.2h.3l.3 2.1zM250.8 115.1l.3 .1 .6 2.1zM250.6 115.2l.2-.1 .9 2.2z"/>
<path d="M250.3 115.3l.3-.1 1.1 2.1zM250.1 115.4l.2-.1 1.4 2zM249.9 115.6l.2-.2 1.6 1.9zM249.9 115.6l1.8 1.7-1.9-1.4zM249.8 115.9l1.9 1.4-2.1-1.2zM249.6 116.1l2.1 1.2-2.1-.9zM249.6 116.4l2.1 .9-2.1-.7zM249.6 116.6l2.1 .7-2-.4zM249.8 117.1l1.9 .2h-1.7zM250 117.3h1.7zM250.3 117.5l1.4-.2-1.2 .3zM250.5 117.6l1.2-.3z"/>
<path d="M250.8 117.6l.9-.3zM251 117.6l.7-.3zM251.3 117.6l.4-.3zM251.5 117.5l.2-.2zM202.3 134.9l-.3 .5zM202.4 134.6l-.4 .8zM202.4 134.4l-.4 1zM202.3 134.1l-.3 1.3zM202.3 133.9l-.3 1.5zM202.1 133.6l.2 .3-.3 1.5zM201.9 133.5l.2 .1-.1 1.8zM201.4 133.2l.2 .1 .4 2.1z"/>
<path d="M201.1 133.2h.3l.6 2.2zM200.9 133.3l.2-.1 .9 2.2zM200.6 133.3h.3l1.1 2.1zM200.4 133.5l.2-.2 1.4 2.1zM200.4 133.5l1.6 1.9-1.8-1.7zM200.2 133.7l1.8 1.7-1.9-1.5zM200.1 133.9l1.9 1.5-2.1-1.2zM199.9 134.2l2.1 1.2-2.1-1zM199.9 134.4l2.1 1-2.1-.7zM199.9 134.7l2.1 .7-2-.4zM200.1 135.2l1.9 .2h-1.7zM200.3 135.4h1.7l-1.4 .2z"/>
<path d="M200.6 135.6l1.4-.2-1.2 .3zM200.8 135.7l1.2-.3zM201.1 135.7l.9-.3zM201.3 135.7l.7-.3zM201.6 135.6l.4-.2zM201.8 135.5l.2-.1zM78.6 157.4l-.3 .4zM78.7 157.1l-.4 .7zM78.7 156.8l-.4 1zM78.7 156.6l-.4 1.2zM78.6 156.3l.1 .3-.4 1.2zM78.4 156.1l.2 .2-.3 1.5z"/>
<path d="M78.2 155.9l.2 .2-.1 1.7zM77.7 155.7l.3 .1 .3 2zM77.4 155.7h.3l.6 2.1zM77.2 155.7h.2l.9 2.1zM76.9 155.8l.3-.1 1.1 2.1zM76.7 156l.2-.2 1.4 2zM76.5 156.2l.2-.2 1.6 1.8zM76.5 156.2l1.8 1.6-1.9-1.4zM76.4 156.4l1.9 1.4-2-1.2zM76.3 156.6l2 1.2-2.1-.9zM76.2 156.9l2.1 .9-2.1-.6zM76.2 157.2l2.1 .6-2-.4z"/>
<path d="M76.5 157.6l1.8 .2-1.6 .1zM76.7 157.9l1.6-.1-1.4 .2zM76.9 158l1.4-.2zM77.1 158.1l1.2-.3zM77.4 158.2l.9-.4zM77.6 158.2l.7-.4zM77.9 158.1l.4-.3zM78.1 158l.2-.2zM130.3 153.3l.7 .8-2.1 1.3zM328.1 149.4l2.4 .7-.4 .9zM332.4 160.9l.2-.2-.3 .5zM332.6 160.7l-.3 .7z"/>
<path d="M332.6 160.7l-.3 1zM332.6 160.7l-.3 1.3zM332.6 160.7l-.2 1.5-.1-.2zM332.6 160.7v1.7zM332.6 160.7l.2 1.9-.2-.2zM332.6 160.7l.7 2.1-.3-.1zM332.6 160.7l.9 2.1h-.2zM332.6 160.7l1.2 2.1h-.3zM332.6 160.7l1.5 2-.3 .1zM332.6 160.7l1.7 1.9-.2 .1zM332.6 160.7l1.9 1.6-.2 .3zM332.6 160.7l2 1.4-.1 .2z"/>
<path d="M332.6 160.7l2.1 1.2-.1 .2zM332.6 160.7l2.2 .9-.1 .3zM332.6 160.7l2.1 .6 .1 .3zM332.6 160.7l2.1 .4v.2zM332.6 160.7h1.7l.2 .1zM332.6 160.7l1.5-.2 .2 .2zM332.6 160.7l1.5-.2zM332.6 160.7l1.3-.3zM332.6 160.7l1-.4zM332.6 160.7l.7-.4zM332.8 160.5l.3-.1-.5 .3zM332.6 160.7l.2-.2z"/>
<path d="M151.5 186.5l.5 .3zM151.5 186.5l.7 .3zM151.5 186.5l1 .3zM151.5 186.5l1.2 .3zM151.5 186.5l1.5 .2zM151.5 186.5h1.7l-.2 .2zM151.5 186.5l1.9-.2-.2 .2zM151.5 186.5l2.1-.7-.1 .3zM151.5 186.5l2.1-1v.3zM151.5 186.5l2.1-1.2v.2zM151.5 186.5l2-1.5 .1 .3zM151.5 186.5l1.9-1.7 .1 .2z"/>
<path d="M153.2 184.6l.2 .2-1.9 1.7zM152.9 184.4l.3 .2-1.7 1.9zM152.7 184.4h.2l-1.4 2.1zM152.4 184.3l.3 .1-1.2 2.1zM152.1 184.4l.3-.1-.9 2.2zM151.9 184.4h.2l-.6 2.1zM151.7 184.6l-.2 1.9v-1.7zM151.3 185l.2-.2v1.7zM151.3 185l.2 1.5-.3-1.3zM151.2 185.2l.3 1.3zM151.1 185.5l.4 1zM151.2 185.8l.3 .7z"/>
<path d="M151.2 186l.3 .5zM151.3 186.3l.2 .2zM81.6 224.2l.5 .3zM81.4 224.2l.7 .3zM81.1 224.1l1 .4zM80.8 224.2l1.3 .3zM80.5 224.3l.3-.1 1.3 .3zM80.3 224.5l.2-.2 1.6 .2zM80.3 224.5h1.8l-1.9 .2zM80 224.9l2.1-.4-2.1 .6zM80 225.1l2.1-.6-2.2 .9zM79.9 225.4l2.2-.9-2.1 1.2z"/>
<path d="M80 225.7l2.1-1.2-2 1.4zM80.1 225.9l2-1.4-1.9 1.6zM80.2 226.1l1.9-1.6-1.7 1.9zM82.1 224.5l-1.5 2-.2-.1zM82.1 224.5l-1.2 2.1-.3-.1zM82.1 224.5l-1 2.1h-.2zM82.1 224.5l-.7 2.1h-.3zM82.1 224.5l-.4 2-.3 .1zM82.1 224.5v1.7l-.2 .2zM82.1 224.5v1.7zM82.1 224.5l.3 1.2-.2 .3zM82.1 224.5l.3 1.2z"/>
<path d="M82.1 224.5l.4 1zM82.1 224.5l.3 .7zM82.1 224.5l.3 .4zM82.1 224.5l.1 .2zM113.1 231.3l1.7 1.8-.8 .5z"/>
</g>
<path d="M315.2 92.8h2M317 90.9v2.1M249.7 117.1h2M251.6 115.2v2.1M76.3 157.6h2M78.2 155.8v2M332.6 160.9h2.1M332.8 160.7v2M151.5 186.3h2M151.7 184.4v2.1M81.9 224.5v2" fill="none" stroke="#000" stroke-width=".38"/>
<path d="M200 135.2h2M201.8 133.3v2.1M80 224.7h2.1" fill="none" stroke="#000" stroke-width=".42"/>
<text font-size="12.6" x="84.8" y="24.8">SOPORTE COLUMNA DE DIRECCIÓN SILVER V026</text>
<text font-size="9.4" x="148.7" y="36.6">CDR-AU-30-SEXT-05 (1 UNIDAD)</text>
<text font-size="7.9" x="191.1" y="46.1">ID REF: 2281</text>
<g font-size="4.7">
<text x="304.6" y="261.2">Plano Fabricación</text>
<text x="304.6" y="266.6">Soporte Columna</text>
<text x="304.6" y="272">Dirección SILVER V026</text>
</g>
<g font-size="4.2">
<text x="34" y="9.6">6</text>
<text x="104" y="9.6">5</text>
<text x="174" y="9.6">4</text>
<text x="244" y="9.6">3</text>
<text x="314" y="9.6">2</text>
<text x="384" y="9.6">1</text>
<text x="6.8" y="38.7">D</text>
<text x="410.6" y="38.7">D</text>
<text x="7" y="112.9">C</text>
<text x="410.8" y="112.9">C</text>
<text x="7" y="187.1">B</text>
<text x="410.8" y="187.1">B</text>
<text x="7" y="261.4">A</text>
<text x="410.8" y="261.4">A</text>
<text x="34" y="290.4">6</text>
<text x="104" y="290.4">5</text>
<text x="174" y="290.4">4</text>
<text x="244" y="290.4">3</text>
<text x="314" y="290.4">2</text>
<text x="384" y="290.4">1</text>
</g>
<g font-size="3.9">
<text x="290.4" y="68.4">1</text>
<text x="40" y="78.5">ITEM</text>
<text x="43.1" y="83.9">2</text>
<text x="50" y="78.5">QTY</text>
<text x="52.3" y="83.9">1</text>
<text x="58.3" y="83.9">CDR-AU-29-IFAC-01</text>
<text x="63.1" y="78.5">PART NUMBER</text>
<text x="93.6" y="83.9">Soporte conectores. Chapa 1.5 mm</text>
<text x="132.3" y="78.5">DESCRIPTION</text>
<text x="194.2" y="78.7">MASS (kg)</text>
<text x="194.2" y="83.9">0,05</text>
<text x="43.1" y="89.2">3</text>
<text x="52.3" y="89.2">1</text>
<text x="58.3" y="89.2">CDR-AU-30-CLD-05</text>
<text x="93.6" y="89.2">Chapa Inclinación Soporte Columna. Espesor 4 mm</text>
<text x="194.2" y="89.2">0,27</text>
<text x="43.1" y="94.4">4</text>
<text x="52.3" y="94.4">1</text>
<text x="58.3" y="94.5">CDR-AU-30-CLI-05</text>
<text x="93.6" y="94.6">Chapa Inclinación Soporte Columna. Espesor 4 mm</text>
<text x="194.2" y="94.5">0,27</text>
<text x="43.1" y="99.8">1</text>
<text x="52.3" y="99.8">1</text>
<text x="58.3" y="99.8">CDR-AU-30-FJEX-05</text>
<text x="93.6" y="99.9">Base extraíble columna de dirección. Chapa 4 mm de espesor</text>
<text x="194.2" y="99.8">1,61</text>
<text x="235.5" y="103.3">4</text>
<text x="189.8" y="125.4">2</text>
<text x="61.2" y="142.9">2</text>
<text x="140.3" y="144.4">3</text>
<text x="172.9" y="165.4">1</text>
<text x="364.1" y="164.2">4</text>
<text x="381.1" y="166.2">Cordón Continuo</text>
<text x="350.7" y="181">3</text>
<text x="65.1" y="241.7">4</text>
<text x="142.6" y="266.5">Soldar las almenas y repasar después</text>
<text x="142.6" y="271">para que la superficie quede lisa.</text>
<text x="358.5" y="275">CDR-AU-30-SEXT-05-MET01</text>
<text x="358.5" y="279.4">2281</text>
</g>
<g font-size="3.1">
<text x="312.7" y="246.8">Tolerancias para dimensiones lineales y angulares sin indicación individual</text>
<text x="312.7" y="250.4">de tolerancia, según ISO 2768-1:1989</text>
<text x="312.7" y="254">Zonas de rugosidad no especificada, Ra 3.2</text>
<text x="377.7" y="285.6">A3</text>
<text x="397" y="285.9">1 /4</text>
</g>
<g font-size="2.4">
<text x="271.2" y="244.4">MATERIAL:</text>
<text x="271.3" y="252">ACABADO SUPERFICIAL:</text>
<text x="271.3" y="254.6">Cincado amarillo</text>
<text x="271.2" y="259.7">SCALE:</text>
<text x="350.6" y="261">DRAWN: Carlos Ruiz</text>
<text x="391.2" y="260.6">08/05/2015</text>
<text x="350.6" y="267">CHECKED: Antonio Garcia</text>
<text x="391.2" y="266.7">08/05/2015</text>
<text x="350.6" y="271.4">DWG NO:</text>
<text x="350.8" y="276.9">Id. Ref:</text>
<text x="350.8" y="282.8">REV</text>
<text x="371.2" y="282.9">SIZE</text>
<text x="390.9" y="282.9">SHEET</text>
</g>
</svg>
